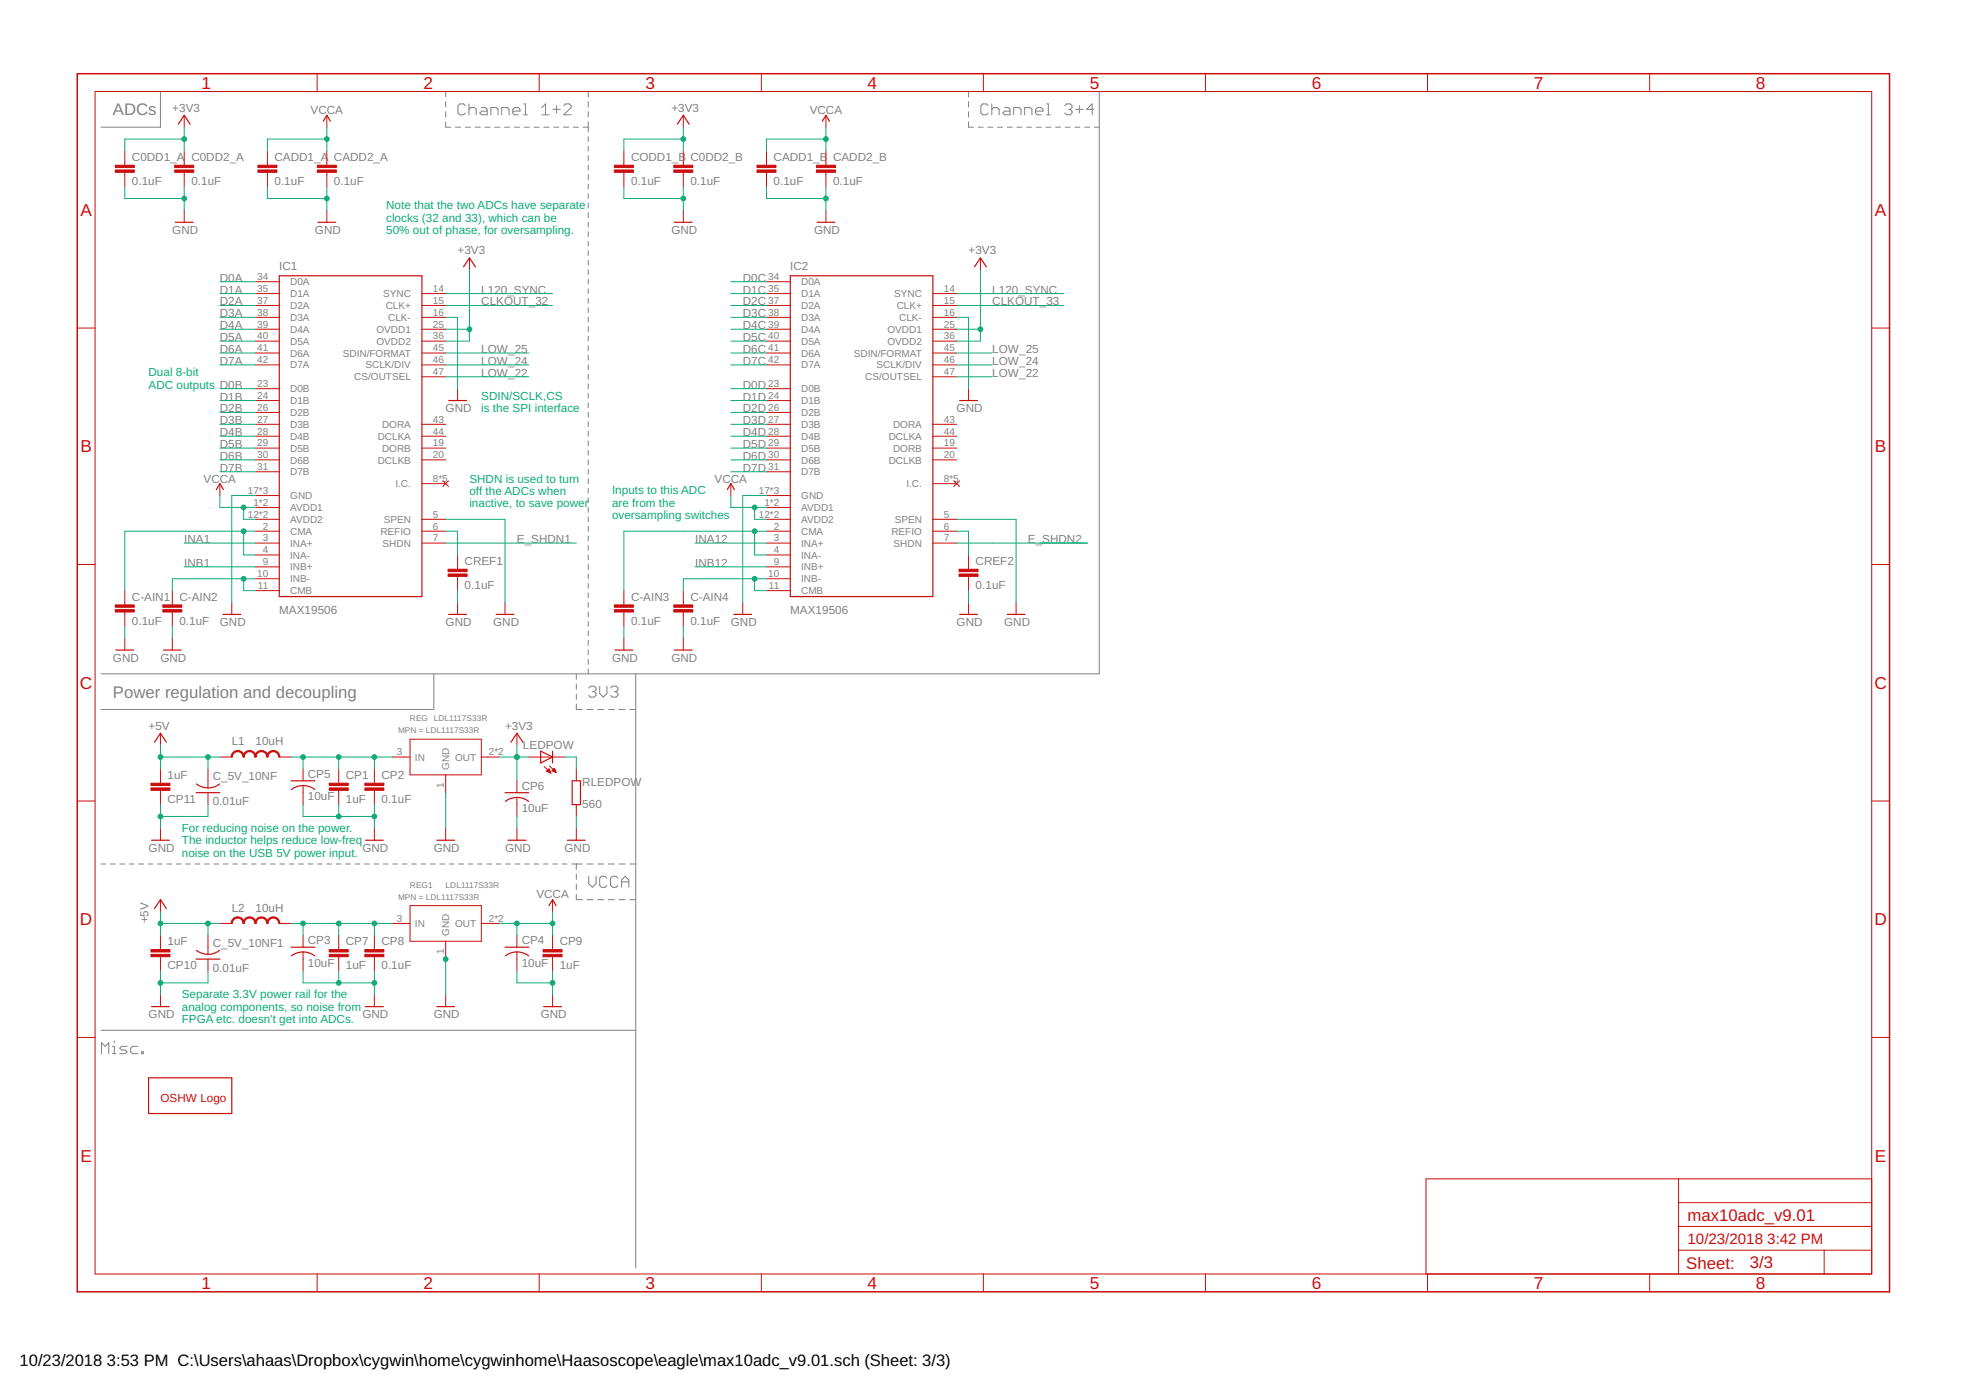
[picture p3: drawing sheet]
<svg xmlns="http://www.w3.org/2000/svg" width="420mm" height="297mm" viewBox="0 0 420 297" stroke-linecap="round" stroke-linejoin="round" font-family="sans-serif">
<g fill="none" stroke="#808080" stroke-width=".21">
<path d="M34.3 19.6v7.6h-12.7M95.2 19.6v1.1M125.7 19.6v1.1M207 19.6v1.1M234.9 19.6v124.4h-213.3M95.2 26v1.2h1.1M95.2 21.7v1.2M95.2 23.9v1.1M97.3 27.2h1.1M99.4 27.2h1.1M99.4 22.6l-.3-.4h-.8l-.4 .4v1.6l.4 .3h.8l.3-.3M100.2 23.4l.4-.4h.8l.4 .4v1.1"/>
<path d="M100.2 22.2v2.3M101.5 27.2h1.1M103 23h.7l.4 .4v1.1h-1.1l-.4-.3 .4-.5h1.1M103.6 27.2h1.1M104.9 24.5v-1.5h1.2l.3 .4v1.1M105.7 27.2h1.1M107.2 24.5v-1.5h1.2l.4 .4v1.1M107.8 27.2h1.1M109.6 23.7h1.5v-.3l-.4-.4h-.7l-.4 .4v.8l.4 .3h.7M109.9 27.2h1.1M111.9 22.2h.4v2.3M111.9 24.5h.8"/>
<path d="M112 27.2h1.1M114.1 27.2h1.1M115.8 24.5h1.6M115.8 23l.8-.8v2.3M116.2 27.2h1.1M118.2 23.4h1.5M118.3 27.2h1.1M118.9 22.6v1.6M120.4 27.2h1.1M120.5 22.6l.4-.4h.8l.3 .4v.4l-1.5 1.5h1.5M122.5 27.2h1.1M124.6 27.2h1.1"/>
<path d="M125.7 21.7v1.2M125.7 23.9v1.1M125.7 26v2.2M125.7 29.2v1M125.7 31.2v1.1M125.7 33.3v1M125.7 35.3v1M125.7 37.3v1.1M125.7 39.4v1M207 26v1.2h1M207 21.7v1.2M207 23.9v1.1"/>
<path d="M209.1 27.2h1M211.1 27.2h1.1M211.2 22.6l-.4-.4h-.8l-.4 .4v1.6l.4 .3h.8l.4-.3M212 23.4l.4-.4h.7l.4 .4v1.1M212 22.2v2.3M213.2 27.2h1M214.7 23h.8l.4 .4v1.1h-1.2l-.4-.3 .4-.5h1.2M215.3 27.2h1M216.6 24.5v-1.5h1.2l.4 .4v1.1M217.3 27.2h1.1M219 24.5v-1.5h1.2l.3 .4v1.1M219.4 27.2h1.1"/>
<path d="M221.3 23.7h1.6v-.3l-.4-.4h-.8l-.4 .4v.8l.4 .3h.8M221.4 27.2h1.1M223.5 27.2h1.1M223.7 22.2h.3v2.3M223.7 24.5h.7M225.6 27.2h1.1M227.6 22.6l.3-.4h.8l.4 .4v.4l-.4 .4M227.6 27.2h1.1M228.3 23.4h.4M228.7 23.4l.4 .3v.5l-.4 .3h-.8l-.3-.3M229.7 27.2h1.1M229.9 23.4h1.6"/>
<path d="M230.7 22.6v1.6M231.8 27.2h1.1M233.8 23.4h-1.6l1.2-1.2v2.3M233.8 27.2h1.1M125.7 41.4v1M125.7 43.4v1.1M125.7 45.5v1M125.7 47.5v1M125.7 49.5v1M125.7 51.6v1M125.7 53.6v1M125.7 55.6v1"/>
<path d="M125.7 57.7v1M125.7 59.7v1M125.7 61.7v1M125.7 63.8v1M125.7 65.8v1M125.7 67.8v1M125.7 69.8v1.1M125.7 71.9v1M125.7 73.9v1M125.7 75.9v1.1M125.7 78v1M125.7 80v1"/>
<path d="M125.7 82v1.1M125.7 84.1v1M125.7 86.1v1M125.7 88.1v1.1M125.7 90.1v1.1M125.7 92.2v1M125.7 94.2v1M125.7 96.2v1.1M125.7 98.3v1M125.7 100.3v1M125.7 102.3v1.1M125.7 104.4v1"/>
<path d="M125.7 106.4v1M125.7 108.4v1.1M125.7 110.5v1M125.7 112.5v1M125.7 114.5v1.1M125.7 116.6v1M125.7 118.6v1M125.7 120.6v1M125.7 122.7v1M125.7 124.7v1M125.7 126.7v1M125.7 128.8v1"/>
<path d="M125.7 130.8v1M125.7 132.8v1M125.7 134.8v1.1M125.7 136.9v1M125.7 138.9v1M92.7 144v7.6h-71.1M123.2 150.5v1.1h1.3M123.2 144v1.2M123.2 146.2v1.1M123.2 148.3v1.2M125.5 151.6h1.2M125.7 140.9v1.1"/>
<path d="M125.7 143v1M125.8 147l.4-.4h.8l.4 .4v.4l-.4 .4M126.6 147.8h.4M127 147.8l.4 .4v.4l-.4 .4h-.8l-.4-.4M127.7 151.6h1.3M128.2 146.6v1.6l.7 .8 .8-.8v-1.6M130 151.6h1.3M130.5 147l.4-.4h.8l.4 .4v.4l-.4 .4M131.3 147.8h.4M131.7 147.8l.4 .4v.4l-.4 .4h-.8l-.4-.4M132.3 151.6h1.3M134.6 151.6h1.3"/>
<path d="M135.9 144v127M21.6 184.6h1M23.6 184.6h1M25.6 184.6h1M27.6 184.6h1M29.6 184.6h1M31.6 184.6h1.1M33.7 184.6h1M35.7 184.6h1M37.7 184.6h1M39.7 184.6h1M41.7 184.6h1"/>
<path d="M43.7 184.6h1M45.7 184.6h1M47.7 184.6h1M49.7 184.6h1.1M51.8 184.6h1M53.8 184.6h1M55.8 184.6h1M57.8 184.6h1M59.8 184.6h1M61.8 184.6h1M63.8 184.6h1M65.8 184.6h1"/>
<path d="M67.9 184.6h1M69.9 184.6h1M71.9 184.6h1M73.9 184.6h1M75.9 184.6h1M77.9 184.6h1M79.9 184.6h1M81.9 184.6h1.1M83.9 184.6h1.1M86 184.6h1M88 184.6h1M90 184.6h1"/>
<path d="M92 184.6h1M94 184.6h1M96 184.6h1M98 184.6h1M100 184.6h1M102 184.6h1.1M104.1 184.6h1M106.1 184.6h1M108.1 184.6h1M110.1 184.6h1M112.1 184.6h1M114.1 184.6h1"/>
<path d="M116.1 184.6h1M118.2 184.6h.9M120.2 184.6h1M122.2 184.6h2.3M123.2 191.1v1.2h1.3M123.2 184.6v1.2M123.2 186.8v1.1M123.2 188.9v1.2M125.5 184.6h1.2M125.5 192.3h1.2M125.8 187.3v1.5l.8 .8 .8-.8v-1.5M127.7 184.6h1.3"/>
<path d="M127.7 192.3h1.3M129.7 187.7l-.4-.4h-.8l-.3 .4v1.5l.3 .4h.8l.4-.4M130 184.6h1.3M130 192.3h1.3M132.1 187.7l-.4-.4h-.8l-.4 .4v1.5l.4 .4h.8l.4-.4M132.3 184.6h1.3M132.3 192.3h1.3M132.8 189.6v-1.6l.8-.7 .8 .7v1.6M132.8 188.4h1.6M134.6 184.6h1.3M134.6 192.3h1.3M21.6 220.2h114.3"/>
<path d="M21.7 225.2v-2.4l.8 .8 .7-.8v2.4M24 223.6h.4v1.6M24 225.2h.8M24.4 222.4v.4M27.2 223.6h-1.2l-.4 .4 .4 .4h.8l.4 .4-.4 .4h-1.2M29.5 223.6h-1.2l-.4 .4v.8l.4 .4h1.2M30.3 224.8h.3v.4h-.3z"/>
</g>
<g fill="none" stroke="#c90d0c" stroke-width=".25">
<path d="M38.1 26.5l1.3-1.9 1.2 1.9M69.1 25.9l.7-1.3 .8 1.3M144.8 26.5l1.2-1.9 1.3 1.9M175.7 25.9l.8-1.3 .8 1.3M37.5 47.5h3.8M59.7 58.9h30.5v68.6h-30.5zM67.9 47.5h3.9M99.1 57l1.2-1.9 1.3 1.9M144.1 47.5h3.8M168.9 58.9h30.5v68.6h-30.5zM174.6 47.5h3.8M208.3 57l1.2-1.9 1.3 1.9"/>
<path d="M95.9 85.6h3.8M205.1 85.6h3.8M46.2 104.6l.8-1.2 .8 1.2M155.4 104.6l.8-1.2 .8 1.2M24.8 138.9h3.8M34.9 138.9h3.8M47.6 131.3h3.8M95.9 131.3h3.8M106 131.3h3.8M131.4 138.9h3.8M144.1 138.9h3.8M156.8 131.3h3.8"/>
<path d="M205.1 131.3h3.8M215.2 131.3h3.9M33 158.6l1.3-1.9 1.3 1.9M109.2 158.6l1.3-1.9 1.2 1.9M32.4 179.6h3.8M41.9 169.4h5.1M42 167.5a4 4 0 0 0 4.9 0M62.2 166.9h5.1M62.3 168.7a4 4 0 0 1 4.9 0M78.1 179.6h3.8M93.3 179.6h3.9M107.9 169.4h5.1"/>
<path d="M108.6 179.6h3.8M110.5 170.4l1 .1 1.5 .7M110.5 170.4l-1.6 .3-.9 .5M115.5 160.5l2.6 1.3-2.6 1.2zM118.1 160.5v2.5M121.3 179.6h3.8M122.3 166.9h1.8v5h-1.8zM33 194.2l1.3-1.9 1.3 1.9M117.3 193.5l.8-1.2 .8 1.2M32.4 215.1h3.8M41.9 205h5.1M42 203.1a4 4 0 0 0 4.9 0"/>
<path d="M62.2 202.4h5.1M64.8 203.4l1.5 .3 .9 .6M64.8 203.4l-1.1 .2-1.4 .7M78.1 215.1h3.8M93.3 215.1h3.9M107.9 202.4h5.1M110.5 203.4l1 .2 1.5 .7M110.5 203.4l-1.6 .3-.9 .6M116.2 215.1h3.8M31.7 230.3h17.8v7.7h-17.8z"/>
</g>
<g fill="none" stroke="#c90d0c" stroke-width=".21">
<path d="M20.3 19.6h379.7v252.6h-379.7zM67.8 15.7v3.9M115.2 15.7v3.9M162.7 15.7v3.9M210.2 15.7v3.9M257.6 15.7v3.9M305.1 15.7v3.9M352.6 15.7v3.9M26.7 32.3v3M26.7 36.8v3.1M39.4 24.6v2.6M39.4 32.3v3"/>
<path d="M39.4 36.8v3.1M57.1 32.3v3M57.1 36.8v3.1M69.8 24.6v2.6M69.8 32.3v3M69.8 36.8v3.1M133.3 32.3v3M133.3 36.8v3.1M146 24.6v2.6M146 32.3v3M146 36.8v3.1M163.8 32.3v3"/>
<path d="M163.8 36.8v3.1M176.5 24.6v2.6M176.5 32.3v3M176.5 36.8v3.1M39.4 45v2.5M69.8 45v2.5M100.3 55.1v2.6M146 45v2.5M176.5 45v2.5M209.5 55.1v2.6M16.5 70.1h3.8M54.6 60.2h5.1"/>
<path d="M54.6 62.7h5.1M54.6 65.3h5.1M54.6 67.8h5.1M54.6 70.4h5.1M54.6 72.9h5.1M54.6 75.4h5.1M54.6 78h5.1M90.2 62.7h5M90.2 65.3h5M90.2 67.8h5M90.2 70.4h5M90.2 72.9h5"/>
<path d="M90.2 75.4h5M90.2 78h5M163.8 60.2h5.1M163.8 62.7h5.1M163.8 65.3h5.1M163.8 67.8h5.1M163.8 70.4h5.1M163.8 72.9h5.1M163.8 75.4h5.1M163.8 78h5.1M199.4 62.7h5M199.4 65.3h5"/>
<path d="M199.4 67.8h5M199.4 70.4h5M199.4 72.9h5M199.4 75.4h5M199.4 78h5M400 70.1h3.8M54.6 83.1h5.1M54.6 85.6h5.1M54.6 88.1h5.1M54.6 90.7h5.1M54.6 93.2h5.1M54.6 95.8h5.1"/>
<path d="M54.6 98.3h5.1M90.2 90.7h5M90.2 93.2h5M90.2 95.8h5M90.2 98.3h5M90.2 80.5h5M97.8 83.1v2.5M163.8 83.1h5.1M163.8 85.6h5.1M163.8 88.1h5.1M163.8 90.7h5.1M163.8 93.2h5.1"/>
<path d="M163.8 95.8h5.1M163.8 98.3h5.1M199.4 90.7h5M199.4 93.2h5M199.4 95.8h5M199.4 98.3h5M199.4 80.5h5M207 83.1v2.5M47 103.4v2.5M54.6 108.4h5.1M54.6 100.8h5.1M54.6 113.5h5.1"/>
<path d="M54.6 116.1h5.1M54.6 118.6h5.1M54.6 111h5.1M54.6 105.9h5.1M90.2 113.5h5M90.2 116.1h5M90.2 111h5M90.2 103.4h5M94.6 102.8l1.2 1.2M95.8 102.8l-1.2 1.2M97.8 118.6v3M156.2 103.4v2.5"/>
<path d="M163.8 108.4h5.1M163.8 100.8h5.1M163.8 113.5h5.1M163.8 116.1h5.1M163.8 118.6h5.1M163.8 111h5.1M163.8 105.9h5.1M199.4 113.5h5M199.4 116.1h5M199.4 111h5M199.4 103.4h5M203.8 102.8l1.3 1.2"/>
<path d="M205.1 102.8l-1.3 1.2M207 118.6v3M16.5 120.6h3.8M26.7 126.2v3.1M26.7 130.8v3M26.7 136.4v2.5M36.8 126.2v3.1M36.8 130.8v3M36.8 136.4v2.5M49.5 128.8v2.5M54.6 123.7h5.1M54.6 126.2h5.1"/>
<path d="M54.6 121.1h5.1M97.8 123.2v3M97.8 128.8v2.5M107.9 128.8v2.5M133.3 126.2v3.1M133.3 130.8v3M133.3 136.4v2.5M146 126.2v3.1M146 130.8v3M146 136.4v2.5M158.7 128.8v2.5M163.8 123.7h5.1"/>
<path d="M163.8 126.2h5.1M163.8 121.1h5.1M207 123.2v3M207 128.8v2.5M217.1 128.8v2.5M400 120.6h3.8M34.3 156.7v2.5M87.6 158h15.3v7.6h-15.3zM110.5 156.7v2.5M16.5 171.2h3.8M34.3 164.3v3.1M34.3 168.9v3"/>
<path d="M34.3 177v2.6M44.4 164.3v4.1M44.4 169.4v2.5M47 161.8h2.5M59.7 161.8h2.5M64.8 164.3v2.6M64.8 167.9v4M72.4 164.3v3.1M72.4 168.9v3M80 164.3v3.1M80 168.9v3M80 177v2.6"/>
<path d="M83.8 161.8h3.8M95.2 165.6v3.8M95.2 177v2.6M102.9 161.8h3.8M110.5 166.9v2.5M110.5 170.4v4.1M110.5 177v2.6M113 161.8h7.6M116.3 163.8l1.4 1.4M116.9 164.8h.7M116.9 164.7h.6M117.1 164.6h.4"/>
<path d="M117.1 165h.5M117.2 164.5h.2M117.3 164.4h.1M117.3 164.3l.4 .9-.9-.4zM117.4 165.1h.3M117.5 163.7l1.4 1.4M118 164.7l.5-.5 .4 .9zM118 164.7h.7M118.1 164.6h.6M118.2 164.5h.4M118.3 164.8h.5M118.3 164.4h.3"/>
<path d="M118.4 164.2h.1M118.6 165h.2M123.2 164.3v2.6M123.2 171.9v2.6M123.2 177v2.6M400 171.2h3.8M34.3 192.3v2.5M34.3 199.9v3M44.4 199.9v4M47 197.3h2.5M59.7 197.3h2.5M64.8 199.9v2.5"/>
<path d="M72.4 199.9v3M80 199.9v3M83.8 197.3h3.8M87.6 193.5h15.3v7.6h-15.3zM102.9 197.3h3.8M110.5 199.9v2.5M118.1 192.3v2.5M118.1 199.9v3M34.3 204.4v3.1M34.3 212.6v2.5M44.4 205v2.5M64.8 203.4v4.1"/>
<path d="M72.4 204.4v3.1M80 204.4v3.1M80 212.6v2.5M95.2 201.1v3.9M95.2 212.6v2.5M110.5 203.4v4.1M118.1 204.4v3.1M118.1 212.6v2.5M16.5 221.7h3.8M400 221.7h3.8M358.7 251.9v20.3M358.7 257h41.3"/>
<path d="M400 251.9h-95.2v20.3M67.8 272.2v3.9M115.2 272.2v3.9M162.7 272.2v3.9M210.2 272.2v3.9M257.6 272.2v3.9M305.1 272.2v3.9M352.6 272.2v3.9M358.7 267.2h41.3M358.7 262.1h41.3M389.8 267.2v5"/>
</g>
<g fill="#c90d0c" stroke="#c90d0c" stroke-width=".21">
<path d="M95.8 122.7h4v.5h-4z"/>
<path d="M95.8 121.6h4v.6h-4z"/>
<path d="M24.6 130.3h4.1v.5h-4.1z"/>
<path d="M24.6 129.3h4.1v.5h-4.1z"/>
<path d="M37.3 36.3h4.1v.5h-4.1z"/>
<path d="M37.3 35.3h4.1v.5h-4.1z"/>
<path d="M34.8 130.3h4.1v.5h-4.1z"/>
<path d="M34.8 129.3h4.1v.5h-4.1z"/>
<path d="M205 122.7h4v.5h-4z"/>
<path d="M205 121.6h4v.6h-4z"/>
<path d="M131.3 130.3h4.1v.5h-4.1z"/>
<path d="M131.3 129.3h4.1v.5h-4.1z"/>
<path d="M144 36.3h4.1v.5h-4.1z"/>
<path d="M144 35.3h4.1v.5h-4.1z"/>
<path d="M144 130.3h4.1v.5h-4.1z"/>
<path d="M144 129.3h4.1v.5h-4.1z"/>
<path d="M55.1 36.3h4.1v.5h-4.1z"/>
<path d="M55.1 35.3h4.1v.5h-4.1z"/>
<path d="M24.6 36.3h4.1v.5h-4.1z"/>
<path d="M24.6 35.3h4.1v.5h-4.1z"/>
<path d="M67.8 36.3h4.1v.5h-4.1z"/>
<path d="M67.8 35.3h4.1v.5h-4.1z"/>
<path d="M161.8 36.3h4v.5h-4z"/>
<path d="M161.8 35.3h4v.5h-4z"/>
<path d="M174.5 36.3h4v.5h-4z"/>
<path d="M174.5 35.3h4v.5h-4z"/>
<path d="M131.3 36.3h4.1v.5h-4.1z"/>
<path d="M131.3 35.3h4.1v.5h-4.1z"/>
<path d="M70.4 168.4h4v.5h-4z"/>
<path d="M70.4 167.4h4v.5h-4z"/>
<path d="M78 168.4h4v.5h-4z"/>
<path d="M78 167.4h4v.5h-4z"/>
<path d="M70.4 203.9h4v.5h-4z"/>
<path d="M70.4 202.9h4v.5h-4z"/>
<path d="M78 203.9h4v.5h-4z"/>
<path d="M78 202.9h4v.5h-4z"/>
<path d="M116.1 203.9h4v.5h-4z"/>
<path d="M116.1 202.9h4v.5h-4z"/>
<path d="M32.3 202.9h4v.5h-4z"/>
<path d="M32.3 203.9h4v.5h-4z"/>
<path d="M32.3 167.4h4v.5h-4z"/>
<path d="M32.3 168.4h4v.5h-4z"/>
</g>
<path d="M16.5 15.7h387.3v260.4h-387.3z" fill="none" stroke="#c90d0c" stroke-width=".32"/>
<g fill="#c90d0c" stroke="#c90d0c" stroke-width=".21">
<path d="M49.8 160.8l.5-.4h.5v.2l-.7 .3-.3 .4-.1 .5h-.3l.1-.5z" fill-rule="evenodd"/>
<path d="M50.8 160.4a1.37 1.37 0 0 1 1.4 1.4h-.3l-.4-.9-.7-.3z" fill-rule="evenodd"/>
<path d="M52.3 160.8l.6-.4h.4v.2l-.7 .3-.3 .4-.1 .5h-.3l.1-.5z" fill-rule="evenodd"/>
<path d="M53.3 160.4a1.37 1.37 0 0 1 1.4 1.4h-.2l-.5-.9-.7-.3z" fill-rule="evenodd"/>
<path d="M54.9 160.8l.5-.4h.5v.2l-.7 .3-.4 .4-.1 .5h-.2v-.5z" fill-rule="evenodd"/>
<path d="M55.9 160.4a1.37 1.37 0 0 1 1.4 1.4h-.3l-.4-.9-.7-.3z" fill-rule="evenodd"/>
<path d="M57.4 160.8l.6-.4h.4v.2l-.7 .3-.3 .4-.1 .5h-.3l.1-.5z" fill-rule="evenodd"/>
<path d="M58.4 160.4a1.37 1.37 0 0 1 1.4 1.4h-.2l-.5-.9-.7-.3z" fill-rule="evenodd"/>
<path d="M49.8 196.3l.5-.3 .5-.1v.3l-.7 .2-.3 .4-.1 .5h-.3l.1-.4z" fill-rule="evenodd"/>
<path d="M50.8 195.9a1.37 1.37 0 0 1 1.4 1.4h-.3l-.1-.5-.3-.4-.7-.2z" fill-rule="evenodd"/>
<path d="M52.3 196.3l.6-.3 .4-.1v.3l-.7 .2-.3 .4-.1 .5h-.3l.1-.4z" fill-rule="evenodd"/>
<path d="M53.3 195.9a1.37 1.37 0 0 1 1.4 1.4h-.2l-.1-.5-.4-.4-.7-.2z" fill-rule="evenodd"/>
<path d="M54.9 196.3l.5-.3 .5-.1v.3l-.7 .2-.4 .4-.1 .5h-.2v-.4z" fill-rule="evenodd"/>
<path d="M55.9 195.9a1.37 1.37 0 0 1 1.4 1.4h-.3l-.1-.5-.3-.4-.7-.2z" fill-rule="evenodd"/>
<path d="M57.4 196.3l.6-.3 .4-.1v.3l-.7 .2-.3 .4-.1 .5h-.3l.1-.4z" fill-rule="evenodd"/>
<path d="M58.4 195.9a1.37 1.37 0 0 1 1.4 1.4h-.2l-.2-.5-.3-.4-.7-.2z" fill-rule="evenodd"/>
</g>
<g fill="none" stroke="#0dab76" stroke-width=".21">
<path d="M26.7 39.9v2.5h12.7M39.4 29.7h-12.7v2.6M39.4 27.2v5.1M39.4 39.9v5.1M57.1 39.9v2.5h12.7M69.8 29.7h-12.7v2.6M69.8 27.2v5.1M69.8 39.9v5.1M133.3 39.9v2.5h12.7M146 27.2v5.1M146 39.9v5.1M146 29.7h-12.7v2.6"/>
<path d="M163.8 39.9v2.5h12.7M176.5 29.7h-12.7v2.6M176.5 27.2v5.1M176.5 39.9v5.1M100.3 57.7v15.2h-5.1M209.5 57.7v15.2h-5.1M47 67.8h7.6M47 70.4h7.6M47 72.9h7.6M47 65.3h7.6M47 62.7h7.6M47 75.4h7.6"/>
<path d="M47 60.2h7.6M47 78h7.6M95.2 67.8h2.6v15.3M95.2 70.4h5.1M95.2 65.3h22.9M95.2 62.7h22.9M95.2 75.4h17.8M95.2 78h17.8M156.2 67.8h7.6M156.2 70.4h7.6M156.2 72.9h7.6M156.2 65.3h7.6"/>
<path d="M156.2 62.7h7.6M156.2 75.4h7.6M156.2 60.2h7.6M156.2 78h7.6M204.4 67.8h2.6v15.3M204.4 70.4h5.1M204.4 65.3h22.9M204.4 62.7h22.9M204.4 75.4h7.7M204.4 78h7.7M47 83.1h7.6M47 85.6h7.6"/>
<path d="M47 88.1h7.6M47 90.7h7.6M47 93.2h7.6M47 95.8h7.6M47 98.3h7.6M95.2 80.5h17.8M156.2 83.1h7.6M156.2 85.6h7.6M156.2 88.1h7.6M156.2 90.7h7.6M156.2 93.2h7.6M156.2 95.8h7.6"/>
<path d="M156.2 98.3h7.6M204.4 80.5h7.7M39.4 116.1h15.2M47 100.8h7.6M47 105.9v2.5h7.6M52.1 108.4v2.6h2.5M52.1 113.5v5.1h2.5M54.6 105.9h-5.1v22.9M54.6 113.5h-27.9v12.7M95.2 113.5h2.6v5.1M95.2 111h12.7v17.8M95.2 116.1h28"/>
<path d="M148.6 116.1h15.2M156.2 100.8h7.6M156.2 105.9v2.5h7.6M161.3 108.4v2.6h2.5M161.3 113.5v5.1h2.5M163.8 105.9h-5.1v22.9M163.8 113.5h-30.5v12.7M204.4 113.5h2.6v5.1M204.4 111h12.7v17.8M204.4 116.1h28M26.7 133.8v2.6M36.8 133.8v2.6"/>
<path d="M39.4 121.1h15.2M52.1 123.7v2.5h2.5M54.6 123.7h-17.8v2.5M97.8 126.2v2.6M133.3 133.8v2.6M146 133.8v2.6M148.6 121.1h15.2M161.3 123.7v2.5h2.5M163.8 123.7h-17.8v2.5M207 126.2v2.6M34.3 159.2v5.1M110.5 159.2v7.7"/>
<path d="M34.3 171.9v5.1M34.3 161.8h12.7M44.4 161.8v2.5M44.4 171.9v2.6h-10.1M62.2 161.8h21.6M64.8 171.9v2.6h15.2M64.8 161.8v2.5M72.4 161.8v2.5M72.4 171.9v2.6M80 161.8v2.5M80 171.9v5.1M95.2 169.4v7.6"/>
<path d="M106.7 161.8h6.3M110.5 174.5v2.5M120.6 161.8h2.6v2.5M123.2 174.5v2.5M34.3 194.8v5.1M34.3 197.3h12.7M44.4 197.3v2.6M62.2 197.3h21.6M64.8 197.3v2.6M72.4 197.3v2.6M80 197.3v2.6M106.7 197.3h11.4"/>
<path d="M110.5 197.3v2.6M118.1 194.8v5.1M34.3 207.5v5.1M44.4 207.5v2.5h-10.1M64.8 207.5v2.5h15.2M72.4 207.5v2.5M80 207.5v5.1M95.2 205v7.6M110.5 207.5v2.5h7.6M118.1 207.5v5.1"/>
</g>
<g fill="#0dab76" stroke="#0dab76" stroke-width=".21">
<circle cx="39.4" cy="42.4" r=".51"/>
<circle cx="69.8" cy="42.4" r=".51"/>
<circle cx="146" cy="42.4" r=".51"/>
<circle cx="176.5" cy="42.4" r=".51"/>
<circle cx="95.2" cy="205" r=".51"/>
<circle cx="34.3" cy="174.5" r=".51"/>
<circle cx="72.4" cy="174.5" r=".51"/>
<circle cx="80" cy="174.5" r=".51"/>
<circle cx="34.3" cy="210" r=".51"/>
<circle cx="118.1" cy="210" r=".51"/>
<circle cx="72.4" cy="210" r=".51"/>
<circle cx="80" cy="210" r=".51"/>
<circle cx="39.4" cy="29.7" r=".51"/>
<circle cx="100.3" cy="70.4" r=".51"/>
<circle cx="146" cy="29.7" r=".51"/>
<circle cx="209.5" cy="70.4" r=".51"/>
<circle cx="110.5" cy="161.8" r=".51"/>
<circle cx="52.1" cy="113.5" r=".51"/>
<circle cx="52.1" cy="123.7" r=".51"/>
<circle cx="161.3" cy="123.7" r=".51"/>
<circle cx="69.8" cy="29.7" r=".51"/>
<circle cx="176.5" cy="29.7" r=".51"/>
<circle cx="52.1" cy="108.4" r=".51"/>
<circle cx="161.3" cy="108.4" r=".51"/>
<circle cx="118.1" cy="197.3" r=".51"/>
<circle cx="110.5" cy="197.3" r=".51"/>
<circle cx="161.3" cy="113.5" r=".51"/>
<circle cx="34.3" cy="161.8" r=".51"/>
<circle cx="44.4" cy="161.8" r=".51"/>
<circle cx="34.3" cy="197.3" r=".51"/>
<circle cx="44.4" cy="197.3" r=".51"/>
<circle cx="64.8" cy="161.8" r=".51"/>
<circle cx="72.4" cy="161.8" r=".51"/>
<circle cx="80" cy="161.8" r=".51"/>
<circle cx="64.8" cy="197.3" r=".51"/>
<circle cx="72.4" cy="197.3" r=".51"/>
<circle cx="80" cy="197.3" r=".51"/>
</g>
<g font-size="3.7" fill="#c90d0c">
<text x="43" y="18.9">1</text>
<text x="90.5" y="18.9">2</text>
<text x="138" y="18.9">3</text>
<text x="185.4" y="18.9">4</text>
<text x="232.9" y="18.9">5</text>
<text x="280.3" y="18.9">6</text>
<text x="327.8" y="18.9">7</text>
<text x="375.3" y="18.9">8</text>
<text x="17.2" y="46.1">A</text>
<text x="400.7" y="46.1">A</text>
<text x="17.2" y="96.7">B</text>
<text x="400.7" y="96.7">B</text>
<text x="17.1" y="147.2">C</text>
<text x="400.6" y="147.2">C</text>
<text x="17.1" y="197.7">D</text>
<text x="400.6" y="197.7">D</text>
<text x="17.2" y="248.3">E</text>
<text x="400.7" y="248.3">E</text>
<text x="43" y="275.4">1</text>
<text x="90.5" y="275.4">2</text>
<text x="138" y="275.4">3</text>
<text x="185.4" y="275.4">4</text>
<text x="232.9" y="275.4">5</text>
<text x="280.3" y="275.4">6</text>
<text x="327.8" y="275.4">7</text>
<text x="375.3" y="275.4">8</text>
</g>
<g font-size="3.6" fill="#808080">
<text x="24.1" y="24.6">ADCs</text>
<text x="24.1" y="149.1">Power regulation and decoupling</text>
</g>
<g font-size="3.6" fill="#c90d0c">
<text x="360.6" y="260.8">max10adc_v9.01</text>
<text x="360.4" y="271.1">Sheet:</text>
<text x="374" y="271">3/3</text>
</g>
<g font-size="3.5">
<text x="4.2" y="291.8">10/23/2018</text>
<text x="22.9" y="291.8">3:53 PM C:\Users\ahaas\Dropbox\cygwin\home\cygwinhome\Haasoscope\eagle\max10adc_v9.01.sch (Sheet: 3/3)</text>
</g>
<g font-size="3.2" fill="#c90d0c">
<text x="360.6" y="265.9">10/23/2018</text>
<text x="377.7" y="265.9">3:42 PM</text>
</g>
<g font-size="2.5" fill="#808080">
<text x="36.8" y="23.9">+3V3</text>
<text x="143.5" y="23.9">+3V3</text>
<text x="66.4" y="24.4">VCCA</text>
<text x="173" y="24.4">VCCA</text>
<text x="28.2" y="34.4">C0DD1_A</text>
<text x="40.9" y="34.4">C0DD2_A</text>
<text x="58.7" y="34.4">CADD1_A</text>
<text x="71.4" y="34.4">CADD2_A</text>
<text x="134.9" y="34.4">CODD1_B</text>
<text x="147.6" y="34.4">C0DD2_B</text>
<text x="165.3" y="34.4">CADD1_B</text>
<text x="178" y="34.4">CADD2_B</text>
<text x="28.2" y="39.5">0.1uF</text>
<text x="40.9" y="39.5">0.1uF</text>
<text x="58.7" y="39.5">0.1uF</text>
<text x="71.4" y="39.5">0.1uF</text>
<text x="134.9" y="39.5">0.1uF</text>
<text x="147.6" y="39.5">0.1uF</text>
<text x="165.3" y="39.5">0.1uF</text>
<text x="178" y="39.5">0.1uF</text>
<text x="36.8" y="50">GND</text>
<text x="67.3" y="50">GND</text>
<text x="143.5" y="50">GND</text>
<text x="174" y="50">GND</text>
<text x="59.7" y="57.7">IC1</text>
<text x="97.8" y="54.4">+3V3</text>
<text x="168.9" y="57.7">IC2</text>
<text x="207" y="54.4">+3V3</text>
<text x="47" y="60.2">D0A</text>
<text x="47" y="62.7">D1A</text>
<text x="47" y="65.3">D2A</text>
<text x="102.9" y="65.3">CLKOUT_32</text>
<text x="102.9" y="62.7">L120_SYNC</text>
<text x="158.7" y="62.7">D1C</text>
<text x="158.7" y="65.3">D2C</text>
<text x="158.7" y="60.2">D0C</text>
<text x="212.1" y="65.3">CLKOUT_33</text>
<text x="212.1" y="62.7">L120_SYNC</text>
<text x="47" y="67.8">D3A</text>
<text x="47" y="70.4">D4A</text>
<text x="158.7" y="67.8">D3C</text>
<text x="158.7" y="70.4">D4C</text>
<text x="47" y="72.9">D5A</text>
<text x="47" y="75.4">D6A</text>
<text x="47" y="78">D7A</text>
<text x="102.9" y="78">LOW_24</text>
<text x="102.9" y="75.4">LOW_25</text>
<text x="158.7" y="72.9">D5C</text>
<text x="158.7" y="75.4">D6C</text>
<text x="158.7" y="78">D7C</text>
<text x="212.1" y="78">LOW_24</text>
<text x="212.1" y="75.4">LOW_25</text>
<text x="102.9" y="80.5">LOW_22</text>
<text x="158.7" y="83">D0D</text>
<text x="212.1" y="80.5">LOW_22</text>
<text x="47" y="85.6">D1B</text>
<text x="47" y="88.1">D2B</text>
<text x="95.2" y="88.1">GND</text>
<text x="158.7" y="85.6">D1D</text>
<text x="158.7" y="88.1">D2D</text>
<text x="204.4" y="88.1">GND</text>
<text x="47" y="90.7">D3B</text>
<text x="47" y="93.2">D4B</text>
<text x="47" y="95.7">D5B</text>
<text x="158.7" y="90.7">D3D</text>
<text x="158.7" y="93.2">D4D</text>
<text x="158.7" y="95.7">D5D</text>
<text x="47" y="98.3">D6B</text>
<text x="47" y="100.8">D7B</text>
<text x="158.7" y="98.3">D6D</text>
<text x="158.7" y="100.8">D7D</text>
<text x="43.5" y="103.1">VCCA</text>
<text x="152.7" y="103.1">VCCA</text>
<text x="39.4" y="116.1">INA1</text>
<text x="110.5" y="116.1">E_SHDN1</text>
<text x="148.6" y="116.1">INA12</text>
<text x="219.7" y="116.1">E_SHDN2</text>
<text x="39.4" y="121.1">INB1</text>
<text x="99.3" y="125.8">0.1uF</text>
<text x="99.3" y="120.8">CREF1</text>
<text x="148.6" y="121.1">INB12</text>
<text x="208.5" y="125.8">0.1uF</text>
<text x="208.5" y="120.8">CREF2</text>
<text x="28.2" y="128.4">C-AIN1</text>
<text x="38.4" y="128.4">C-AIN2</text>
<text x="59.7" y="131.3">MAX19506</text>
<text x="134.9" y="128.4">C-AIN3</text>
<text x="147.6" y="128.4">C-AIN4</text>
<text x="168.9" y="131.3">MAX19506</text>
<text x="28.2" y="133.5">0.1uF</text>
<text x="38.4" y="133.5">0.1uF</text>
<text x="47" y="133.8">GND</text>
<text x="95.2" y="133.8">GND</text>
<text x="105.4" y="133.8">GND</text>
<text x="134.9" y="133.5">0.1uF</text>
<text x="147.6" y="133.5">0.1uF</text>
<text x="156.2" y="133.8">GND</text>
<text x="204.4" y="133.8">GND</text>
<text x="214.6" y="133.8">GND</text>
<text x="24.1" y="141.5">GND</text>
<text x="34.3" y="141.5">GND</text>
<text x="130.8" y="141.5">GND</text>
<text x="143.5" y="141.5">GND</text>
<text x="31.7" y="155.9">+5V</text>
<text x="107.9" y="155.9">+3V3</text>
<text x="49.5" y="159.2">L1</text>
<text x="54.6" y="159.2">10uH</text>
<text x="111.8" y="160">LEDPOW</text>
<text x="35.8" y="166.5">1uF</text>
<text x="45.5" y="166.7">C_5V_10NF</text>
<text x="65.8" y="166.2">CP5</text>
<text x="73.9" y="166.5">CP1</text>
<text x="81.5" y="166.5">CP2</text>
<text x="124.4" y="167.9">RLEDPOW</text>
<text x="35.8" y="171.6">CP11</text>
<text x="45.5" y="172.1">0.01uF</text>
<text x="65.8" y="171">10uF</text>
<text x="73.9" y="171.6">1uF</text>
<text x="81.5" y="171.6">0.1uF</text>
<text x="111.5" y="173.6">10uF</text>
<text x="111.5" y="168.8">CP6</text>
<text x="124.4" y="172.7">560</text>
<text x="31.7" y="182.1">GND</text>
<text x="77.5" y="182.1">GND</text>
<text x="92.7" y="182.1">GND</text>
<text x="107.9" y="182.1">GND</text>
<text x="120.6" y="182.1">GND</text>
<text x="114.6" y="192">VCCA</text>
<text x="31.7" y="197.3" transform="rotate(-90 31.7 197.3)">+5V</text>
<text x="49.5" y="194.8">L2</text>
<text x="54.6" y="194.8">10uH</text>
<text x="35.8" y="202">1uF</text>
<text x="45.5" y="202.3">C_5V_10NF1</text>
<text x="65.8" y="201.8">CP3</text>
<text x="73.9" y="202">CP7</text>
<text x="81.5" y="202">CP8</text>
<text x="111.5" y="201.8">CP4</text>
<text x="119.6" y="202">CP9</text>
<text x="35.8" y="207.1">CP10</text>
<text x="45.5" y="207.6">0.01uF</text>
<text x="65.8" y="206.6">10uF</text>
<text x="73.9" y="207.1">1uF</text>
<text x="81.5" y="207.1">0.1uF</text>
<text x="111.5" y="206.6">10uF</text>
<text x="119.6" y="207.1">1uF</text>
<text x="31.7" y="217.6">GND</text>
<text x="77.5" y="217.6">GND</text>
<text x="92.7" y="217.6">GND</text>
<text x="115.6" y="217.6">GND</text>
</g>
<g font-size="2.5" fill="#0dab76">
<text x="82.5" y="44.7">Note that the two ADCs have separate</text>
<text x="82.5" y="47.4">clocks (32 and 33), which can be</text>
<text x="82.5" y="50">50% out of phase, for oversampling.</text>
<text x="31.7" y="80.4">Dual 8-bit</text>
<text x="31.7" y="83">ADC outputs D0B</text>
<text x="102.9" y="85.5">SDIN/SCLK,CS</text>
<text x="102.9" y="88.1">is the SPI interface</text>
<text x="100.3" y="103.1">SHDN is used to turn</text>
<text x="100.3" y="105.8">off the ADCs when</text>
<text x="130.8" y="105.7">Inputs to this ADC</text>
<text x="100.3" y="108.4">inactive, to save power</text>
<text x="130.8" y="108.3">are from the</text>
<text x="130.8" y="111">oversampling switches</text>
<text x="38.9" y="177.8">For reducing noise on the power.</text>
<text x="38.9" y="180.4">The inductor helps reduce low-freq</text>
<text x="38.9" y="183.1">noise on the USB 5V power input.</text>
<text x="38.9" y="213.3">Separate 3.3V power rail for the</text>
<text x="38.9" y="216">analog components, so noise from</text>
<text x="38.9" y="218.7">FPGA etc. doesn't get into ADCs.</text>
</g>
<text font-size="2.5" fill="#c90d0c" x="34.3" y="235.4">OSHW Logo</text>
<g font-size="2.1" fill="#808080">
<text x="55" y="59.8">34</text>
<text x="164.2" y="59.8">34</text>
<text x="55" y="62.4">35</text>
<text x="55" y="64.9">37</text>
<text x="62" y="61">D0A</text>
<text x="62" y="63.5">D1A</text>
<text x="81.9" y="63.5">SYNC</text>
<text x="92.5" y="62.4">14</text>
<text x="92.5" y="64.9">15</text>
<text x="164.2" y="62.4">35</text>
<text x="164.2" y="64.9">37</text>
<text x="171.2" y="61">D0A</text>
<text x="171.2" y="63.5">D1A</text>
<text x="191.1" y="63.5">SYNC</text>
<text x="201.7" y="62.4">14</text>
<text x="201.7" y="64.9">15</text>
<text x="55" y="67.5">38</text>
<text x="55" y="70">39</text>
<text x="62" y="66">D2A</text>
<text x="62" y="68.6">D3A</text>
<text x="62" y="71.1">D4A</text>
<text x="80.5" y="71.1">OVDD1</text>
<text x="82.4" y="66">CLK+</text>
<text x="83" y="68.6">CLK-</text>
<text x="92.5" y="67.5">16</text>
<text x="92.5" y="70">25</text>
<text x="164.2" y="67.5">38</text>
<text x="164.2" y="70">39</text>
<text x="171.2" y="66">D2A</text>
<text x="171.2" y="68.6">D3A</text>
<text x="171.2" y="71.1">D4A</text>
<text x="189.7" y="71.1">OVDD1</text>
<text x="191.6" y="66">CLK+</text>
<text x="192.2" y="68.6">CLK-</text>
<text x="201.7" y="67.5">16</text>
<text x="201.7" y="70">25</text>
<text x="55" y="72.5">40</text>
<text x="55" y="75.1">41</text>
<text x="55" y="77.6">42</text>
<text x="62" y="73.7">D5A</text>
<text x="62" y="76.2">D6A</text>
<text x="73.3" y="76.2">SDIN/FORMAT</text>
<text x="80.5" y="73.7">OVDD2</text>
<text x="92.5" y="77.6">46</text>
<text x="92.5" y="72.5">36</text>
<text x="92.5" y="75.1">45</text>
<text x="164.2" y="72.5">40</text>
<text x="164.2" y="75.1">41</text>
<text x="164.2" y="77.6">42</text>
<text x="171.2" y="73.7">D5A</text>
<text x="171.2" y="76.2">D6A</text>
<text x="182.5" y="76.2">SDIN/FORMAT</text>
<text x="189.7" y="73.7">OVDD2</text>
<text x="201.7" y="77.6">46</text>
<text x="201.7" y="72.5">36</text>
<text x="201.7" y="75.1">45</text>
<text x="55" y="82.7">23</text>
<text x="62" y="78.7">D7A</text>
<text x="62" y="83.8">D0B</text>
<text x="75.7" y="81.3">CS/OUTSEL</text>
<text x="78.1" y="78.7">SCLK/DIV</text>
<text x="92.5" y="80.2">47</text>
<text x="164.2" y="82.7">23</text>
<text x="171.2" y="78.7">D7A</text>
<text x="171.2" y="83.8">D0B</text>
<text x="184.9" y="81.3">CS/OUTSEL</text>
<text x="187.3" y="78.7">SCLK/DIV</text>
<text x="201.7" y="80.2">47</text>
<text x="55" y="85.2">24</text>
<text x="55" y="87.8">26</text>
<text x="62" y="86.4">D1B</text>
<text x="62" y="88.9">D2B</text>
<text x="164.2" y="85.2">24</text>
<text x="164.2" y="87.8">26</text>
<text x="171.2" y="86.4">D1B</text>
<text x="171.2" y="88.9">D2B</text>
<text x="55" y="90.3">27</text>
<text x="55" y="92.9">28</text>
<text x="55" y="95.4">29</text>
<text x="62" y="91.4">D3B</text>
<text x="62" y="94">D4B</text>
<text x="80.7" y="94">DCLKA</text>
<text x="81.6" y="91.4">DORA</text>
<text x="92.5" y="92.9">44</text>
<text x="92.5" y="90.3">43</text>
<text x="92.5" y="95.4">19</text>
<text x="164.2" y="90.3">27</text>
<text x="164.2" y="92.9">28</text>
<text x="164.2" y="95.4">29</text>
<text x="171.2" y="91.4">D3B</text>
<text x="171.2" y="94">D4B</text>
<text x="189.9" y="94">DCLKA</text>
<text x="190.9" y="91.4">DORA</text>
<text x="201.7" y="92.9">44</text>
<text x="201.7" y="90.3">43</text>
<text x="201.7" y="95.4">19</text>
<text x="55" y="97.9">30</text>
<text x="55" y="100.5">31</text>
<text x="62" y="96.5">D5B</text>
<text x="62" y="99">D6B</text>
<text x="62" y="101.6">D7B</text>
<text x="80.7" y="99">DCLKB</text>
<text x="81.6" y="96.5">DORB</text>
<text x="92.5" y="97.9">20</text>
<text x="164.2" y="97.9">30</text>
<text x="164.2" y="100.5">31</text>
<text x="171.2" y="96.5">D5B</text>
<text x="171.2" y="99">D6B</text>
<text x="171.2" y="101.6">D7B</text>
<text x="189.9" y="99">DCLKB</text>
<text x="190.9" y="96.5">DORB</text>
<text x="201.7" y="97.9">20</text>
<text x="53" y="105.6">17*3</text>
<text x="62" y="106.7">GND</text>
<text x="84.5" y="104.1">I.C.</text>
<text x="92.5" y="103">8*5</text>
<text x="162.2" y="105.6">17*3</text>
<text x="171.2" y="106.7">GND</text>
<text x="193.7" y="104.1">I.C.</text>
<text x="201.7" y="103">8*5</text>
<text x="53" y="110.6">12*2</text>
<text x="54.2" y="108.1">1*2</text>
<text x="56.2" y="113.2">2</text>
<text x="62" y="109.2">AVDD1</text>
<text x="62" y="111.7">AVDD2</text>
<text x="82" y="111.7">SPEN</text>
<text x="92.5" y="110.6">5</text>
<text x="92.5" y="113.2">6</text>
<text x="162.2" y="110.6">12*2</text>
<text x="163.4" y="108.1">1*2</text>
<text x="165.4" y="113.2">2</text>
<text x="171.2" y="109.2">AVDD1</text>
<text x="171.2" y="111.7">AVDD2</text>
<text x="191.2" y="111.7">SPEN</text>
<text x="201.7" y="110.6">5</text>
<text x="201.7" y="113.2">6</text>
<text x="56.2" y="115.7">3</text>
<text x="56.2" y="118.2">4</text>
<text x="62" y="114.3">CMA</text>
<text x="62" y="116.8">INA+</text>
<text x="62" y="119.4">INA-</text>
<text x="81.3" y="114.3">REFIO</text>
<text x="81.8" y="116.8">SHDN</text>
<text x="92.5" y="115.7">7</text>
<text x="165.4" y="115.7">3</text>
<text x="165.4" y="118.2">4</text>
<text x="171.2" y="114.3">CMA</text>
<text x="171.2" y="116.8">INA+</text>
<text x="171.2" y="119.4">INA-</text>
<text x="190.5" y="114.3">REFIO</text>
<text x="191" y="116.8">SHDN</text>
<text x="201.7" y="115.7">7</text>
<text x="55" y="123.3">10</text>
<text x="55.1" y="125.9">11</text>
<text x="56.2" y="120.8">9</text>
<text x="62" y="124.4">INB-</text>
<text x="62" y="121.9">INB+</text>
<text x="164.2" y="123.3">10</text>
<text x="164.3" y="125.9">11</text>
<text x="165.4" y="120.8">9</text>
<text x="171.2" y="124.4">INB-</text>
<text x="171.2" y="121.9">INB+</text>
<text x="62" y="127">CMB</text>
<text x="171.2" y="127">CMB</text>
<text x="84.8" y="161.4">3</text>
<text x="104.5" y="161.4">2*2</text>
<text x="88.7" y="162.5">IN</text>
<text x="96" y="164.5" transform="rotate(-90 96 164.5)">GND</text>
<text x="97.3" y="162.5">OUT</text>
<text x="94.9" y="168.4" transform="rotate(-90 94.9 168.4)">1</text>
<text x="84.8" y="197">3</text>
<text x="104.5" y="197">2*2</text>
<text x="88.7" y="198.1">IN</text>
<text x="94.9" y="203.9" transform="rotate(-90 94.9 203.9)">1</text>
<text x="96" y="200.1" transform="rotate(-90 96 200.1)">GND</text>
<text x="97.3" y="198.1">OUT</text>
</g>
<g font-size="1.8" fill="#808080">
<text x="87.6" y="154.2">REG LDL1117S33R</text>
<text x="85.1" y="156.7">MPN = LDL1117S33R</text>
<text x="87.6" y="189.7">REG1</text>
<text x="95.2" y="189.7">LDL1117S33R</text>
<text x="85.1" y="192.3">MPN = LDL1117S33R</text>
</g>
</svg>
